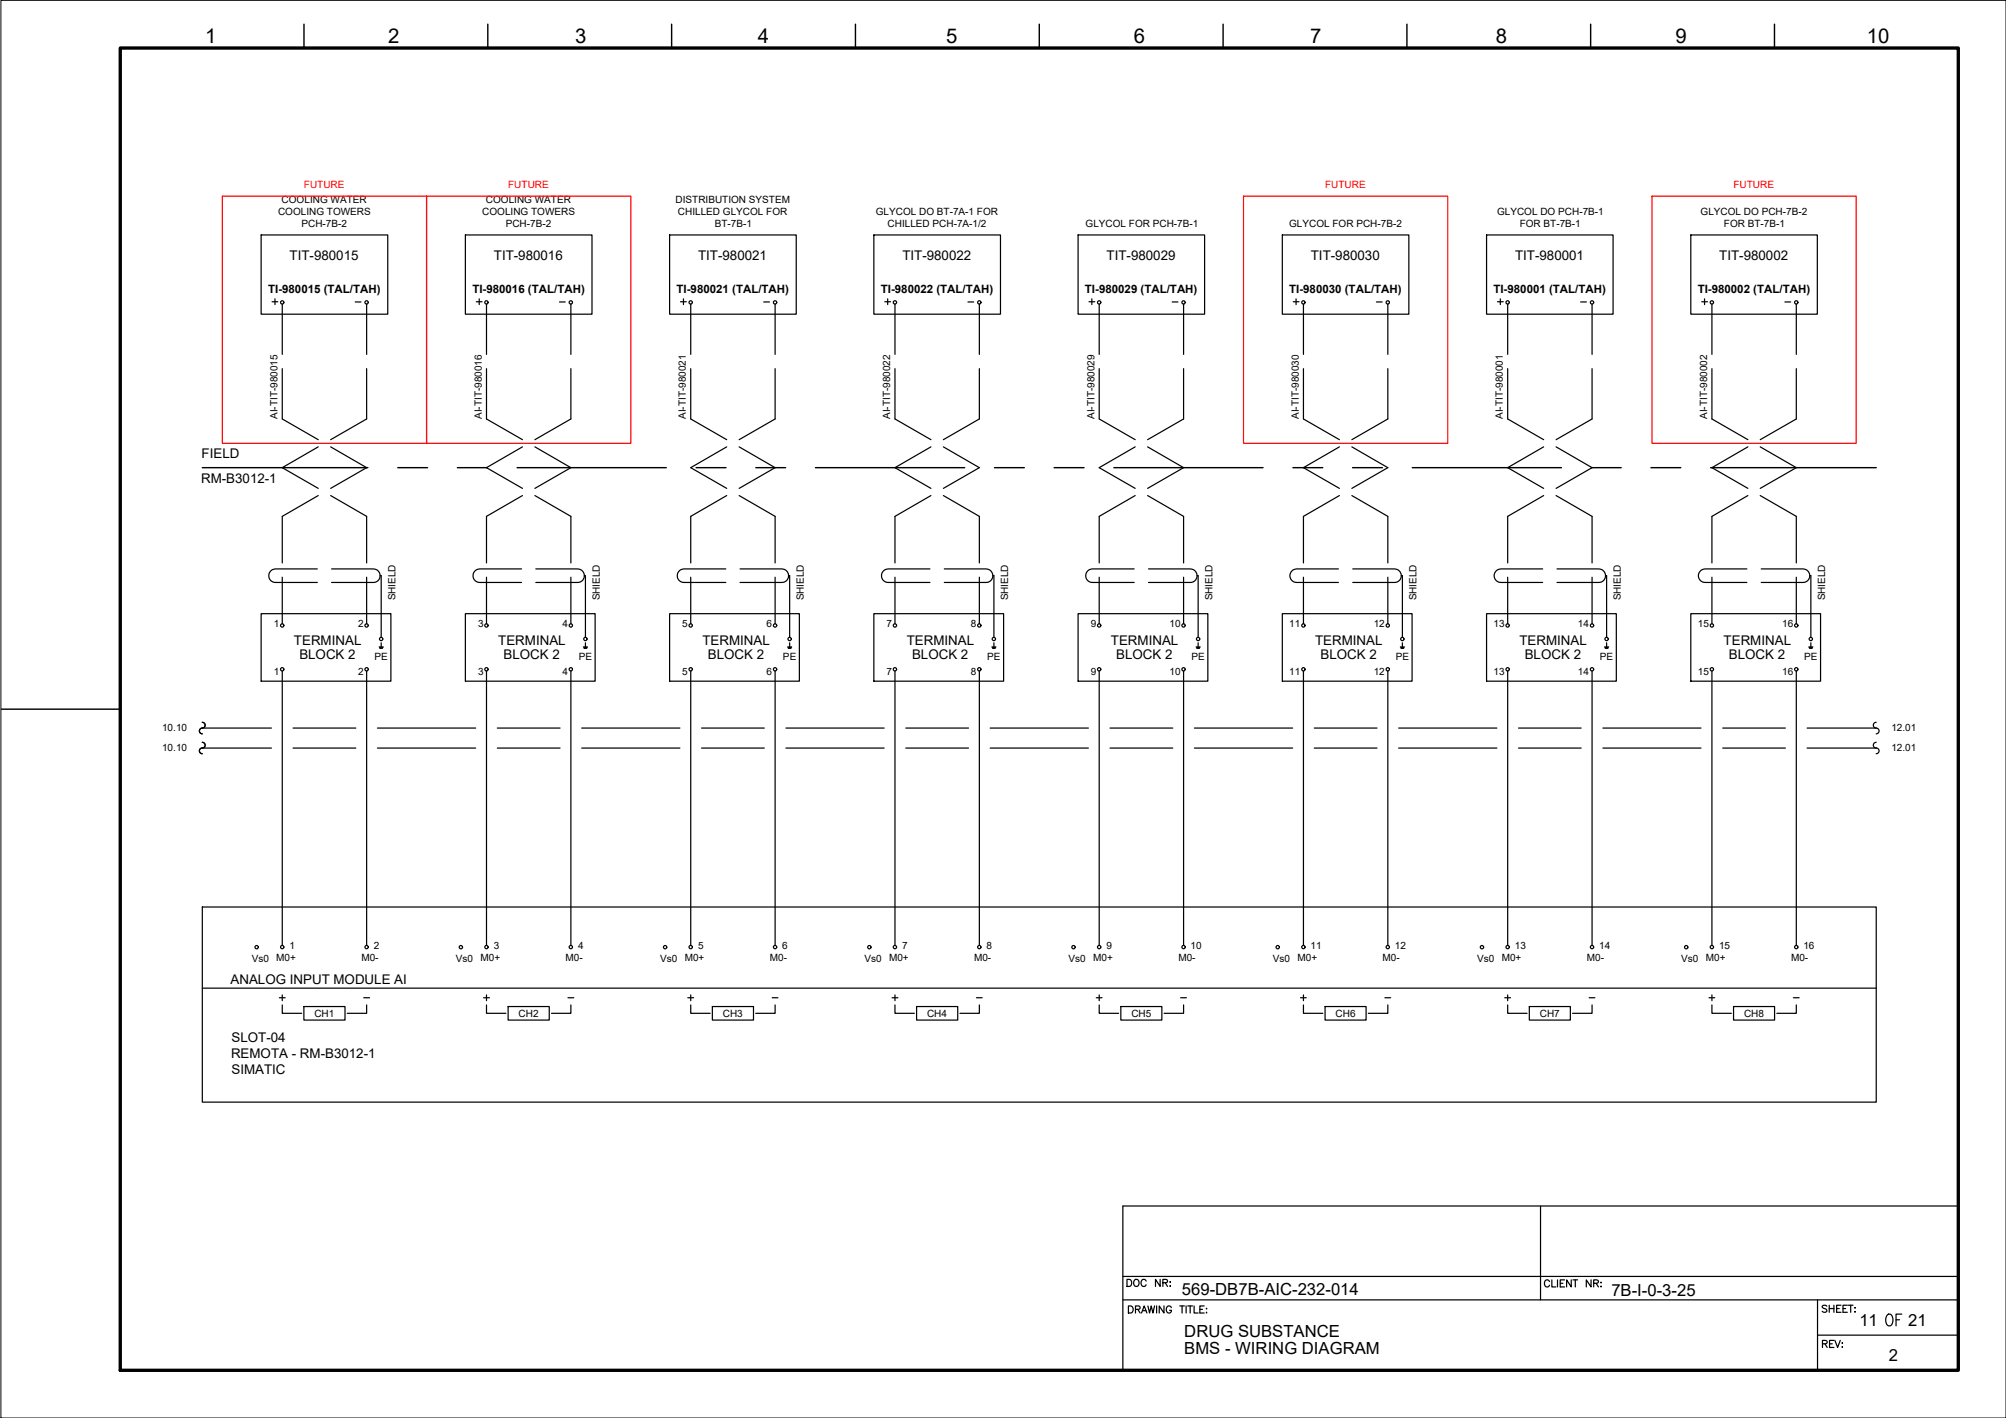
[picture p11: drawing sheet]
<svg xmlns="http://www.w3.org/2000/svg" width="420mm" height="297mm" viewBox="0 0 420 297" stroke-linecap="round" stroke-linejoin="round" font-family="sans-serif">
<!-- layer: G-TTLB-TTLB -->
<path d="M25.2 10.1h385v276.9h-385z" fill="none" stroke="#000" stroke-width=".7"/>
<!-- layer: G-TTLB-INDX -->
<path d="M63.7 5.1v5M102.2 5.1v5M140.7 5.1v5M179.2 5.1v5M217.7 5.1v5M256.2 5.1v5M294.7 5.1v5M333.2 5.1v5M371.7 5.1v5M.2 148.6h25" fill="none" stroke="#000" stroke-width=".3"/>
<!-- layer: LGSP IA4$0$LG_PLOT -->
<path d="M322.7 252.6v19.7M235.2 267.4h175M235.2 272.3h175M380.7 279.7h29.5M380.7 272.3v14.7M235.2 287h175" fill="none" stroke="#000" stroke-width=".25"/>
<!-- layer: LG_PLOT -->
<g fill="none" stroke="#000" stroke-width=".25">
<path d="M410.2 252.6h-175v34.4M236.1 268h.4a.8 .8 0 0 1 .5 .7 .8 .8 0 0 1-.5 .8h-.4zM236.3 273.6h.5a.78 .78 0 0 1 .6 .7 .78 .78 0 0 1-.6 .7h-.5zM237.7 268.1a.7 .7 0 0 1 .9 .6 .7 .7 0 0 1-.9 .7l-.3-.5 .1-.5zM237.8 274.3l.9-.1v-.5l-.9-.1v1.4M238.3 274.3l.5 .7M239.1 275l.5-1.4 .6 1.4M239.3 274.6h.7M240.1 268.4a.54 .54 0 0 0-.7-.4 .54 .54 0 0 0-.4 .6 .61 .61 0 0 0 .2 .8 .61 .61 0 0 0 .8-.1l.1-.2M240.4 273.6l.4 1.4 .3-1.4 .4 1.4 .3-1.4M242.3 273.6v1.4M243 268v1.5l-1-1.5v1.5"/>
<path d="M243.6 268.7l.8-.1 .1-.5-.9-.1v1.5M243.8 273.6v1.4l-1-1.4v1.4M244.1 268.7l.4 .8M245 268.6h.2zM245 269.4h.2zM245.3 273.9a.54 .54 0 0 0-.6-.3 .54 .54 0 0 0-.4 .5 .61 .61 0 0 0 .2 .8 .61 .61 0 0 0 .8-.1v-.3h-.3M247.1 273.6h1M247.6 273.6v1.4M248.4 273.6v1.4M248.8 273.6h1M249.3 273.6v1.4M250.1 273.6v1.4h.9"/>
<path d="M251.3 274.3h.6M252.2 273.6h-.9v1.4h.9M252.6 274.1h.2zM252.7 274.9v.1zM324.5 268.5a.54 .54 0 0 0-.6-.4 .54 .54 0 0 0-.4 .6 .6 .6 0 0 0 .2 .8 .6 .6 0 0 0 .8-.1v-.2M325 268.1v1.5h.9M326.2 268.1v1.5M326.8 268.8h.5M327.7 268.1h-.9v1.5h.9M329.1 268.1v1.5l-1-1.5v1.5M329.5 268.1h.9M329.9 268.1v1.5"/>
<path d="M333.2 268.1v1.5l-.9-1.5v1.5M333.8 268.8l.8-.1 .2-.2-.1-.2-.9-.2v1.5M334.3 268.8l.5 .8M335.3 268.6v.1zM335.3 269.4v.2zM382.6 273.6l-.3-.2-.6 .2v.3l.9 .4v.4a.63 .63 0 0 1-.9 0M383.1 273.4v1.5M383.1 274.1h1M384.1 273.4v1.5M384.7 274.1h.5M385.6 273.4h-.9v1.5h.9M386 274.1h.6"/>
<path d="M386.9 273.4h-.9v1.5h.9M387.1 273.4h1M387.6 273.4v1.5M388.5 274h.1zM388.5 274.8h.1zM381.7 281.5l.9-.1 .1-.3-.3-.3h-.7v1.5M382.2 281.5l.5 .8M383.2 281.5h.6M384.1 280.8h-.9v1.5h.9M384.3 280.8l.6 1.5 .5-1.5M385.8 281.4h.1zM385.9 282.1v.2z"/>
</g>
<!-- layer: I_DATA -->
<g fill="none" stroke="#000" stroke-width=".25">
<path d="M54.7 49.2h26.5v16.6h-26.5zM97.5 49.2h26.5v16.6h-26.5zM140.3 49.2h26.5v16.6h-26.5zM183 49.2h26.6v16.6h-26.6zM225.8 49.2h26.5v16.6h-26.5zM268.6 49.2h26.5v16.6h-26.5zM311.4 49.2h26.5v16.6h-26.5zM354.1 49.2h26.5v16.6h-26.5zM57 63.2h1.2M57.6 62.6v1.2M313.6 63.2h1.3M314.2 62.6v1.2"/>
<path d="M54.7 128.6h27.2v14.1h-27.2zM79.4 135.5h.9M79.5 135.7h.7M79.6 135.8h.5M79.8 134.6v.9M97.5 128.6h27.2v14.1h-27.2zM122.2 135.5h.8M122.3 135.7h.7M122.3 135.8h.6M122.6 134.6v.9M140.3 128.6h27.1v14.1h-27.1zM165 135.5h.8"/>
<path d="M165.1 135.7h.7M165.1 135.8h.6M165.4 134.6v.9M183 128.6h27.2v14.1h-27.2zM207.8 135.5h.8M207.8 135.7h.7M207.9 135.8h.5M208.2 134.6v.9M225.8 128.6h27.2v14.1h-27.2zM250.5 135.5h.9M250.6 135.7h.7M250.7 135.8h.5"/>
<path d="M251 134.6v.9M268.6 128.6h27.2v14.1h-27.2zM293.3 135.5h.9M293.4 135.7h.7M293.5 135.8h.5M293.7 134.6v.9M311.4 128.6h27.1v14.1h-27.1zM336.1 135.5h.8M336.1 135.7h.7M336.2 135.8h.6M336.5 134.6v.9M354.1 128.6h27.2v14.1h-27.2z"/>
<path d="M378.9 135.5h.8M378.9 135.7h.7M379 135.8h.6M379.3 134.6v.9M42.4 190h350.6v40.9h-350.6zM59.1 210.5v1.8h4.1M63.6 210.8h8.7v2.9h-8.7zM76.8 210.5v1.8h-4.1M101.3 209h1.2M101.9 210.5v1.8h4.1M101.9 208.4v1.2M106.4 210.8h8.6v2.9h-8.6z"/>
<path d="M119.6 210.5v1.8h-4.1M144.1 209h1.2M144.7 210.5v1.8h4M144.7 208.4v1.2M149.2 210.8h8.6v2.9h-8.6zM162.3 210.5v1.8h-4M187.5 210.5v1.8h4M192 210.8h8.6v2.9h-8.6zM205.1 210.5v1.8h-4M230.2 210.5v1.8h4.1M234.8 210.8h8.6v2.9h-8.6zM247.9 210.5v1.8h-4.1"/>
<path d="M272.4 209h1.2M273 210.5v1.8h4.1M273 208.4v1.2M277.5 210.8h8.6v2.9h-8.6zM290.7 210.5v1.8h-4.1M315.2 209h1.2M315.8 210.5v1.8h4M315.8 208.4v1.2M320.3 210.8h8.6v2.9h-8.6zM333.5 210.5v1.8h-4.1M358.6 210.5v1.8h4M363.1 210.8h8.6v2.9h-8.6z"/>
<path d="M376.2 210.5v1.8h-4"/>
<circle cx="59.1" cy="63.3" r=".35"/>
<circle cx="315.8" cy="63.3" r=".35"/>
<circle cx="59.1" cy="131" r=".35"/>
<circle cx="76.8" cy="131" r=".35"/>
<circle cx="79.8" cy="133.9" r=".35"/>
<circle cx="101.9" cy="131" r=".35"/>
<circle cx="119.6" cy="131" r=".35"/>
<circle cx="122.6" cy="133.9" r=".35"/>
<circle cx="144.7" cy="131" r=".35"/>
<circle cx="162.3" cy="131" r=".35"/>
<circle cx="165.4" cy="133.9" r=".35"/>
<circle cx="187.4" cy="131" r=".35"/>
<circle cx="205.1" cy="131" r=".35"/>
<circle cx="208.2" cy="133.9" r=".35"/>
<circle cx="230.2" cy="131" r=".35"/>
<circle cx="247.9" cy="131" r=".35"/>
<circle cx="250.9" cy="133.9" r=".35"/>
<circle cx="273" cy="131" r=".35"/>
<circle cx="290.7" cy="131" r=".35"/>
<circle cx="293.7" cy="133.9" r=".35"/>
<circle cx="315.8" cy="131" r=".35"/>
<circle cx="333.4" cy="131" r=".35"/>
<circle cx="336.5" cy="133.9" r=".35"/>
<circle cx="358.6" cy="131" r=".35"/>
<circle cx="376.2" cy="131" r=".35"/>
<circle cx="379.3" cy="133.9" r=".35"/>
<circle cx="59.1" cy="140.2" r=".35"/>
<circle cx="76.8" cy="140.2" r=".35"/>
<circle cx="101.9" cy="140.2" r=".35"/>
<circle cx="119.6" cy="140.2" r=".35"/>
<circle cx="144.7" cy="140.2" r=".35"/>
<circle cx="162.3" cy="140.2" r=".35"/>
<circle cx="187.4" cy="140.2" r=".35"/>
<circle cx="205.1" cy="140.2" r=".35"/>
<circle cx="230.2" cy="140.2" r=".35"/>
<circle cx="247.9" cy="140.2" r=".35"/>
<circle cx="273" cy="140.2" r=".35"/>
<circle cx="290.7" cy="140.2" r=".35"/>
<circle cx="315.8" cy="140.2" r=".35"/>
<circle cx="333.4" cy="140.2" r=".35"/>
<circle cx="358.6" cy="140.2" r=".35"/>
<circle cx="376.2" cy="140.2" r=".35"/>
<circle cx="53.8" cy="198.4" r=".35"/>
<circle cx="59.1" cy="198.4" r=".35"/>
<circle cx="76.8" cy="198.4" r=".35"/>
<circle cx="96.5" cy="198.4" r=".35"/>
<circle cx="101.9" cy="198.4" r=".35"/>
<circle cx="119.6" cy="198.4" r=".35"/>
<circle cx="139.3" cy="198.4" r=".35"/>
<circle cx="144.7" cy="198.4" r=".35"/>
<circle cx="162.3" cy="198.4" r=".35"/>
<circle cx="182.1" cy="198.4" r=".35"/>
<circle cx="187.4" cy="198.4" r=".35"/>
<circle cx="205.1" cy="198.4" r=".35"/>
<circle cx="224.8" cy="198.4" r=".35"/>
<circle cx="230.2" cy="198.4" r=".35"/>
<circle cx="247.9" cy="198.4" r=".35"/>
<circle cx="267.6" cy="198.4" r=".35"/>
<circle cx="273" cy="198.4" r=".35"/>
<circle cx="290.7" cy="198.4" r=".35"/>
<circle cx="310.4" cy="198.4" r=".35"/>
<circle cx="315.8" cy="198.4" r=".35"/>
<circle cx="333.4" cy="198.4" r=".35"/>
<circle cx="353.2" cy="198.4" r=".35"/>
<circle cx="358.6" cy="198.4" r=".35"/>
<circle cx="376.2" cy="198.4" r=".35"/>
</g>
<!-- layer: I_El_CTRL -->
<g fill="none" stroke="#000" stroke-width=".25">
<path d="M42.4 151.3a.64 .64 0 0 1 .6 .8 .64 .64 0 0 1-.9 .5 .6 .6 0 0 0-.3 .6 .6 .6 0 0 0 .6 .5M42.4 155.5a.6 .6 0 0 1 .6 .6 .6 .6 0 0 1-.6 .6M42.4 156.7a.6 .6 0 0 0-.6 .6 .6 .6 0 0 0 .6 .6M59.1 140.6v57.4M76.8 140.6v57.4M101.9 140.6v57.4M119.6 140.6v57.4M144.7 140.6v57.4M162.3 140.6v57.4M187.5 140.6v57.4M205.1 140.6v57.4M230.2 140.6v57.4"/>
<path d="M247.9 140.6v57.4M273 140.6v57.4M290.7 140.6v57.4M315.8 140.6v57.4M333.5 140.6v57.4M358.6 140.6v57.4M376.2 140.6v57.4M393 151.3a.64 .64 0 0 0-.6 .8 .64 .64 0 0 0 .8 .5 .6 .6 0 0 1 .4 .6 .6 .6 0 0 1-.6 .5M393 155.5a.6 .6 0 0 0-.6 .6 .6 .6 0 0 0 .6 .6M393 156.7a.6 .6 0 0 1 .6 .6 .6 .6 0 0 1-.6 .6"/>
</g>
<!-- layer: I_TABS -->
<g fill="none" stroke="#000" stroke-width=".25">
<path d="M59.1 63.7v10.5M59.1 77.2v10.6l7.6 4.3M76.8 63.7v10.5M76.8 77.2v10.6l-7.5 4.3M101.9 63.7v10.5M101.9 77.2v10.6l7.5 4.3M119.6 63.7v10.5M119.6 77.2v10.6l-7.6 4.3M144.7 63.7v10.5M144.7 77.2v10.6l7.5 4.3M162.3 63.7v10.5M162.3 77.2v10.6l-7.5 4.3"/>
<path d="M187.5 63.7v10.5M187.5 77.2v10.6l7.5 4.3M205.1 63.7v10.5M205.1 77.2v10.6l-7.5 4.3M230.2 63.7v10.5M230.2 77.2v10.6l7.6 4.3M247.9 63.7v10.5M247.9 77.2v10.6l-7.5 4.3M273 63.7v10.5M273 77.2v10.6l7.5 4.3M290.7 63.7v10.5M290.7 77.2v10.6l-7.6 4.3"/>
<path d="M315.8 63.7v10.5M315.8 77.2v10.6l7.5 4.3M333.5 63.7v10.5M333.5 77.2v10.6l-7.6 4.3M358.6 63.7v10.5M358.6 77.2v10.6l7.5 4.3M376.2 63.7v10.5M376.2 77.2v10.6l-7.5 4.3M66.7 93.6l-7.6 4.4 7.6 4.3M69.3 93.6l7.5 4.4-7.5 4.3M109.4 93.6l-7.5 4.4 7.5 4.3M112 93.6l7.6 4.4-7.6 4.3"/>
<path d="M152.2 93.6l-7.5 4.4 7.5 4.3M154.8 93.6l7.5 4.4-7.5 4.3M195 93.6l-7.5 4.4 7.5 4.3M197.6 93.6l7.5 4.4-7.5 4.3M237.8 93.6l-7.6 4.4 7.6 4.3M240.4 93.6l7.5 4.4-7.5 4.3M280.5 93.6l-7.5 4.4 7.5 4.3M283.1 93.6l7.6 4.4-7.6 4.3M323.3 93.6l-7.5 4.4 7.5 4.3M325.9 93.6l7.6 4.4-7.6 4.3M366.1 93.6l-7.5 4.4 7.5 4.3M368.7 93.6l7.5 4.4-7.5 4.3"/>
<path d="M66.5 119.2h-8.8a1.42 1.42 0 0 0-1.4 1.4 1.42 1.42 0 0 0 1.4 1.4h8.8M66.7 103.8l-7.6 4.4v9.7M69.3 103.8l7.5 4.4v9.7M69.4 119.2h8.8a1.42 1.42 0 0 1 1.4 1.4 1.42 1.42 0 0 1-1.4 1.4h-8.8M109.2 119.2h-8.7a1.42 1.42 0 0 0-1.4 1.4 1.42 1.42 0 0 0 1.4 1.4h8.7M109.4 103.8l-7.5 4.4v9.7M112 103.8l7.6 4.4v9.7M112.2 119.2h8.8a1.42 1.42 0 0 1 1.4 1.4 1.42 1.42 0 0 1-1.4 1.4h-8.8M152 119.2h-8.7a1.42 1.42 0 0 0-1.4 1.4 1.42 1.42 0 0 0 1.4 1.4h8.7M152.2 103.8l-7.5 4.4v9.7M154.8 103.8l7.5 4.4v9.7M155 119.2h8.8a1.42 1.42 0 0 1 1.4 1.4 1.42 1.42 0 0 1-1.4 1.4h-8.8"/>
<path d="M194.8 119.2h-8.8a1.42 1.42 0 0 0-1.4 1.4 1.42 1.42 0 0 0 1.4 1.4h8.8M195 103.8l-7.5 4.4v9.7M197.6 103.8l7.5 4.4v9.7M197.8 119.2h8.7a1.42 1.42 0 0 1 1.4 1.4 1.42 1.42 0 0 1-1.4 1.4h-8.7M237.6 119.2h-8.8a1.42 1.42 0 0 0-1.4 1.4 1.42 1.42 0 0 0 1.4 1.4h8.8M237.8 103.8l-7.6 4.4v9.7M240.4 103.8l7.5 4.4v9.7M240.6 119.2h8.7a1.42 1.42 0 0 1 1.4 1.4 1.42 1.42 0 0 1-1.4 1.4h-8.7M280.3 119.2h-8.7a1.42 1.42 0 0 0-1.4 1.4 1.42 1.42 0 0 0 1.4 1.4h8.7M280.5 103.8l-7.5 4.4v9.7M283.1 103.8l7.6 4.4v9.7M283.3 119.2h8.8a1.42 1.42 0 0 1 1.4 1.4 1.42 1.42 0 0 1-1.4 1.4h-8.8"/>
<path d="M323.1 119.2h-8.7a1.42 1.42 0 0 0-1.5 1.4 1.42 1.42 0 0 0 1.5 1.4h8.7M323.3 103.8l-7.5 4.4v9.7M325.9 103.8l7.6 4.4v9.7M326.1 119.2h8.8a1.42 1.42 0 0 1 1.4 1.4 1.42 1.42 0 0 1-1.4 1.4h-8.8M365.9 119.2h-8.8a1.42 1.42 0 0 0-1.4 1.4 1.42 1.42 0 0 0 1.4 1.4h8.8M366.1 103.8l-7.5 4.4v9.7M368.7 103.8l7.5 4.4v9.7M368.9 119.2h8.7a1.42 1.42 0 0 1 1.5 1.4 1.42 1.42 0 0 1-1.5 1.4h-8.7M59.1 120.9v9.8M76.8 120.9v9.8M79.6 120.6h.2v12.9M101.9 120.9v9.8"/>
<path d="M119.6 120.9v9.8M122.4 120.6h.2v12.9M144.7 120.9v9.8M162.3 120.9v9.8M165.2 120.6h.2v12.9M187.5 120.9v9.8M205.1 120.9v9.8M207.9 120.6h.3v12.9M230.2 120.9v9.8M247.9 120.9v9.8M250.7 120.6h.3v12.9M273 120.9v9.8"/>
<path d="M290.7 120.9v9.8M293.5 120.6h.2v12.9M315.8 120.9v9.8M333.5 120.9v9.8M336.3 120.6h.2v12.9M358.6 120.9v9.8M376.2 120.9v9.8M379.1 120.6h.2v12.9"/>
</g>
<!-- layer: EI-CTRL -->
<path d="M42.4 207h350.6" fill="none" stroke="#000" stroke-width=".25"/>
<!-- layer: I_LIMIT_LINE -->
<g fill="none" stroke="#000" stroke-width=".3">
<path d="M42.4 98h34.6M83.3 98h6.3M95.8 98h6.2M108.3 98h31.3M145.8 98h6.3M158.3 98h6.2M170.8 98h31.3M208.3 98h6.2M220.8 98h6.3M233.3 98h31.2M270.8 98h6.3M283.3 98h6.2"/>
<path d="M295.8 98h31.2M333.3 98h6.3M345.8 98h6.2M358.3 98h34.7"/>
</g>
<!-- layer: I_EL_BLUE -->
<g fill="none" stroke="#000" stroke-width=".25">
<path d="M42.4 152.5h14.5M61.4 152.5h13.1M79.1 152.5h20.5M104.2 152.5h13.1M121.8 152.5h20.6M146.9 152.5h13.2M164.6 152.5h20.6M189.7 152.5h13.2M207.4 152.5h20.6M232.5 152.5h13.1M250.2 152.5h20.5M275.3 152.5h13.1"/>
<path d="M292.9 152.5h20.6M318.1 152.5h13.1M335.7 152.5h20.6M360.8 152.5h13.2M378.5 152.5h14.5"/>
</g>
<!-- layer: I_EL_WHITE -->
<g fill="none" stroke="#000" stroke-width=".25">
<path d="M42.4 156.7h14.5M61.4 156.7h13.1M79.1 156.7h20.5M104.2 156.7h13.1M121.8 156.7h20.6M146.9 156.7h13.2M164.6 156.7h20.6M189.7 156.7h13.2M207.4 156.7h20.6M232.5 156.7h13.1M250.2 156.7h20.5M275.3 156.7h13.1"/>
<path d="M292.9 156.7h20.6M318.1 156.7h13.1M335.7 156.7h20.6M360.8 156.7h13.2M378.5 156.7h14.5"/>
</g>
<!-- layer: FUTURE -->
<path d="M46.6 41.1h42.7v51.8h-42.7zM89.3 41.1h42.8v51.8h-42.8zM260.5 41.1h42.7v51.8h-42.7zM346 41.1h42.8v51.8h-42.8z" fill="none" stroke="#f00" stroke-width=".25"/>
<!-- layer: VP -->
<path d="M.2 .1h420v296.9h-420z" fill="none" stroke="#000" stroke-width=".21"/>
<text font-size="5.7" x="394.1" y="279">OF</text>
<g font-size="4.4">
<text x="57.5" y="211">+</text>
<text x="185.9" y="211">+</text>
<text x="228.6" y="211">+</text>
<text x="357" y="211">+</text>
</g>
<g font-size="4.3">
<text x="43" y="9">1</text>
<text x="81.3" y="9">2</text>
<text x="120.5" y="9">3</text>
<text x="158.7" y="9">4</text>
<text x="198.2" y="9">5</text>
<text x="237.5" y="9">6</text>
<text x="274.4" y="9">7</text>
<text x="313.3" y="9">8</text>
<text x="350.9" y="9">9</text>
<text x="391" y="9">10</text>
</g>
<g font-size="4">
<text x="98.8" y="64.9">+</text>
<text x="141.8" y="64.9">+</text>
<text x="184.5" y="64.9">+</text>
<text x="227.2" y="64.9">+</text>
<text x="269.9" y="64.9">+</text>
<text x="355.6" y="64.9">+</text>
</g>
<g font-size="3.5">
<text x="247.5" y="271.3">569-DB7B-AIC-232-014</text>
<text x="337.5" y="271.4">7B-I-0-3-25</text>
<text x="248.1" y="280.1">DRUG SUBSTANCE</text>
<text x="389.4" y="277.7">11</text>
<text x="399.6" y="277.7">21</text>
<text x="248.1" y="283.7">BMS - WIRING DIAGRAM</text>
<text x="395.6" y="285">2</text>
</g>
<g font-size="2.8">
<text x="60.7" y="54.4">TIT-980015</text>
<text x="103.4" y="54.4">TIT-980016</text>
<text x="146.2" y="54.4">TIT-980021</text>
<text x="189" y="54.4">TIT-980022</text>
<text x="231.8" y="54.4">TIT-980029</text>
<text x="274.6" y="54.4">TIT-980030</text>
<text x="317.3" y="54.4">TIT-980001</text>
<text x="360.1" y="54.4">TIT-980002</text>
<text x="42.2" y="96">FIELD</text>
<text x="42.1" y="101.1">RM-B3012-1</text>
<text x="61.6" y="135.1">TERMINAL</text>
<text x="104.4" y="135.1">TERMINAL</text>
<text x="147.1" y="135.1">TERMINAL</text>
<text x="189.9" y="135.1">TERMINAL</text>
<text x="232.7" y="135.1">TERMINAL</text>
<text x="275.5" y="135.1">TERMINAL</text>
<text x="318.2" y="135.1">TERMINAL</text>
<text x="361" y="135.1">TERMINAL</text>
<text x="62.7" y="138.1">BLOCK 2</text>
<text x="105.5" y="138.1">BLOCK 2</text>
<text x="148.3" y="138.1">BLOCK 2</text>
<text x="191" y="138.1">BLOCK 2</text>
<text x="233.8" y="138.1">BLOCK 2</text>
<text x="276.6" y="138.1">BLOCK 2</text>
<text x="319.4" y="138.1">BLOCK 2</text>
<text x="362.1" y="138.1">BLOCK 2</text>
<text x="48.3" y="206.2">ANALOG INPUT MODULE AI</text>
<text x="48.4" y="221.6">REMOTA - RM-B3012-1</text>
<text x="48.5" y="218.3">SLOT-04</text>
<text x="48.5" y="225">SIMATIC</text>
</g>
<g font-size="2.6">
<text x="73.4" y="64.6">-</text>
<text x="116.4" y="64.6">-</text>
<text x="159.1" y="64.6">-</text>
<text x="201.8" y="64.6">-</text>
<text x="244.5" y="64.6">-</text>
<text x="287.5" y="64.6">-</text>
<text x="330.2" y="64.6">-</text>
<text x="372.9" y="64.6">-</text>
<text x="75.1" y="210.3">-</text>
<text x="118.2" y="210.3">-</text>
<text x="160.9" y="210.3">-</text>
<text x="203.6" y="210.3">-</text>
<text x="246.2" y="210.3">-</text>
<text x="289.3" y="210.3">-</text>
<text x="332" y="210.3">-</text>
<text x="374.6" y="210.3">-</text>
</g>
<g font-size="2.4">
<text x="56.2" y="61.3">TI-980015 (TAL/TAH)</text>
<text x="98.9" y="61.3">TI-980016 (TAL/TAH)</text>
<text x="141.7" y="61.3">TI-980021 (TAL/TAH)</text>
<text x="184.5" y="61.3">TI-980022 (TAL/TAH)</text>
<text x="227.2" y="61.3">TI-980029 (TAL/TAH)</text>
<text x="270" y="61.3">TI-980030 (TAL/TAH)</text>
<text x="312.8" y="61.3">TI-980001 (TAL/TAH)</text>
<text x="355.6" y="61.3">TI-980002 (TAL/TAH)</text>
</g>
<g font-size="2.1" fill="#f00">
<text x="63.7" y="39.4">FUTURE</text>
<text x="106.4" y="39.4">FUTURE</text>
<text x="277.6" y="39.4">FUTURE</text>
<text x="363.1" y="39.4">FUTURE</text>
</g>
<g font-size="2.1">
<text x="58.2" y="45">COOLING TOWERS</text>
<text x="59" y="42.5">COOLING WATER</text>
<text x="63.1" y="47.5">PCH-7B-2</text>
<text x="101" y="45">COOLING TOWERS</text>
<text x="101.8" y="42.5">COOLING WATER</text>
<text x="105.9" y="47.5">PCH-7B-2</text>
<text x="141.5" y="42.5">DISTRIBUTION SYSTEM</text>
<text x="142" y="45">CHILLED GLYCOL FOR</text>
<text x="149.7" y="47.5">BT-7B-1</text>
<text x="183.4" y="45">GLYCOL DO BT-7A-1 FOR</text>
<text x="185.9" y="47.5">CHILLED PCH-7A-1/2</text>
<text x="227.4" y="47.5">GLYCOL FOR PCH-7B-1</text>
<text x="270" y="47.5">GLYCOL FOR PCH-7B-2</text>
<text x="313.6" y="45">GLYCOL DO PCH-7B-1</text>
<text x="318.3" y="47.5">FOR BT-7B-1</text>
<text x="356.2" y="45">GLYCOL DO PCH-7B-2</text>
<text x="361.1" y="47.5">FOR BT-7B-1</text>
<text x="58.1" y="87.8" transform="rotate(-90 58.1 87.8)">AI-TIT-980015</text>
<text x="100.9" y="87.8" transform="rotate(-90 100.9 87.8)">AI-TIT-980016</text>
<text x="143.7" y="87.8" transform="rotate(-90 143.7 87.8)">AI-TIT-980021</text>
<text x="186.5" y="87.8" transform="rotate(-90 186.5 87.8)">AI-TIT-980022</text>
<text x="229.2" y="87.8" transform="rotate(-90 229.2 87.8)">AI-TIT-980029</text>
<text x="272" y="87.8" transform="rotate(-90 272 87.8)">AI-TIT-980030</text>
<text x="314.8" y="87.8" transform="rotate(-90 314.8 87.8)">AI-TIT-980001</text>
<text x="357.5" y="87.8" transform="rotate(-90 357.5 87.8)">AI-TIT-980002</text>
<text x="82.8" y="125.8" transform="rotate(-90 82.8 125.8)">SHIELD</text>
<text x="125.6" y="125.8" transform="rotate(-90 125.6 125.8)">SHIELD</text>
<text x="168.4" y="125.8" transform="rotate(-90 168.4 125.8)">SHIELD</text>
<text x="211.2" y="125.8" transform="rotate(-90 211.2 125.8)">SHIELD</text>
<text x="253.9" y="125.8" transform="rotate(-90 253.9 125.8)">SHIELD</text>
<text x="296.7" y="125.8" transform="rotate(-90 296.7 125.8)">SHIELD</text>
<text x="339.5" y="125.8" transform="rotate(-90 339.5 125.8)">SHIELD</text>
<text x="382.3" y="125.8" transform="rotate(-90 382.3 125.8)">SHIELD</text>
<text x="57.3" y="131.4">1</text>
<text x="75" y="131.4">2</text>
<text x="100.1" y="131.4">3</text>
<text x="117.8" y="131.4">4</text>
<text x="142.9" y="131.4">5</text>
<text x="160.6" y="131.4">6</text>
<text x="185.7" y="131.4">7</text>
<text x="203.3" y="131.4">8</text>
<text x="228.5" y="131.4">9</text>
<text x="244.9" y="131.4">10</text>
<text x="270" y="131.4">11</text>
<text x="287.7" y="131.4">12</text>
<text x="312.8" y="131.4">13</text>
<text x="330.5" y="131.4">14</text>
<text x="355.6" y="131.4">15</text>
<text x="373.3" y="131.4">16</text>
<text x="57.3" y="141.4">1</text>
<text x="75" y="141.4">2</text>
<text x="78.4" y="138.2">PE</text>
<text x="100.1" y="141.3">3</text>
<text x="117.8" y="141.4">4</text>
<text x="121.2" y="138.2">PE</text>
<text x="142.9" y="141.3">5</text>
<text x="160.6" y="141.3">6</text>
<text x="164" y="138.2">PE</text>
<text x="185.7" y="141.3">7</text>
<text x="203.3" y="141.3">8</text>
<text x="206.8" y="138.2">PE</text>
<text x="228.5" y="141.3">9</text>
<text x="244.9" y="141.3">10</text>
<text x="249.6" y="138.2">PE</text>
<text x="270" y="141.4">11</text>
<text x="287.7" y="141.4">12</text>
<text x="292.3" y="138.2">PE</text>
<text x="312.8" y="141.3">13</text>
<text x="330.5" y="141.4">14</text>
<text x="335.1" y="138.2">PE</text>
<text x="355.6" y="141.3">15</text>
<text x="373.3" y="141.3">16</text>
<text x="377.9" y="138.2">PE</text>
<text x="34" y="153.1">10.10</text>
<text x="396.2" y="153.1">12.01</text>
<text x="34" y="157.3">10.10</text>
<text x="396.2" y="157.3">12.01</text>
<text x="52.7" y="201.4">Vs0</text>
<text x="57.9" y="201.4">M0+</text>
<text x="60.6" y="198.8">1</text>
<text x="75.7" y="201.4">M0-</text>
<text x="78.3" y="198.8">2</text>
<text x="95.5" y="201.4">Vs0</text>
<text x="100.6" y="201.4">M0+</text>
<text x="103.4" y="198.8">3</text>
<text x="118.5" y="201.4">M0-</text>
<text x="121.1" y="198.8">4</text>
<text x="138.3" y="201.4">Vs0</text>
<text x="143.4" y="201.4">M0+</text>
<text x="146.2" y="198.8">5</text>
<text x="161.2" y="201.4">M0-</text>
<text x="163.8" y="198.8">6</text>
<text x="181.1" y="201.4">Vs0</text>
<text x="186.2" y="201.4">M0+</text>
<text x="189" y="198.8">7</text>
<text x="204" y="201.4">M0-</text>
<text x="206.6" y="198.8">8</text>
<text x="223.8" y="201.4">Vs0</text>
<text x="229" y="201.4">M0+</text>
<text x="231.8" y="198.8">9</text>
<text x="246.8" y="201.4">M0-</text>
<text x="249.4" y="198.8">10</text>
<text x="266.6" y="201.4">Vs0</text>
<text x="271.8" y="201.4">M0+</text>
<text x="274.5" y="198.8">11</text>
<text x="289.6" y="201.4">M0-</text>
<text x="292.2" y="198.8">12</text>
<text x="309.4" y="201.4">Vs0</text>
<text x="314.5" y="201.4">M0+</text>
<text x="317.3" y="198.8">13</text>
<text x="332.4" y="201.4">M0-</text>
<text x="334.9" y="198.8">14</text>
<text x="352.1" y="201.4">Vs0</text>
<text x="357.3" y="201.4">M0+</text>
<text x="360.1" y="198.8">15</text>
<text x="375.1" y="201.4">M0-</text>
<text x="377.7" y="198.8">16</text>
<text x="65.8" y="213">CH1</text>
<text x="108.6" y="213">CH2</text>
<text x="151.4" y="213">CH3</text>
<text x="194.2" y="213">CH4</text>
<text x="237" y="213">CH5</text>
<text x="279.7" y="213">CH6</text>
<text x="322.5" y="213">CH7</text>
<text x="365.3" y="213">CH8</text>
</g>
</svg>
